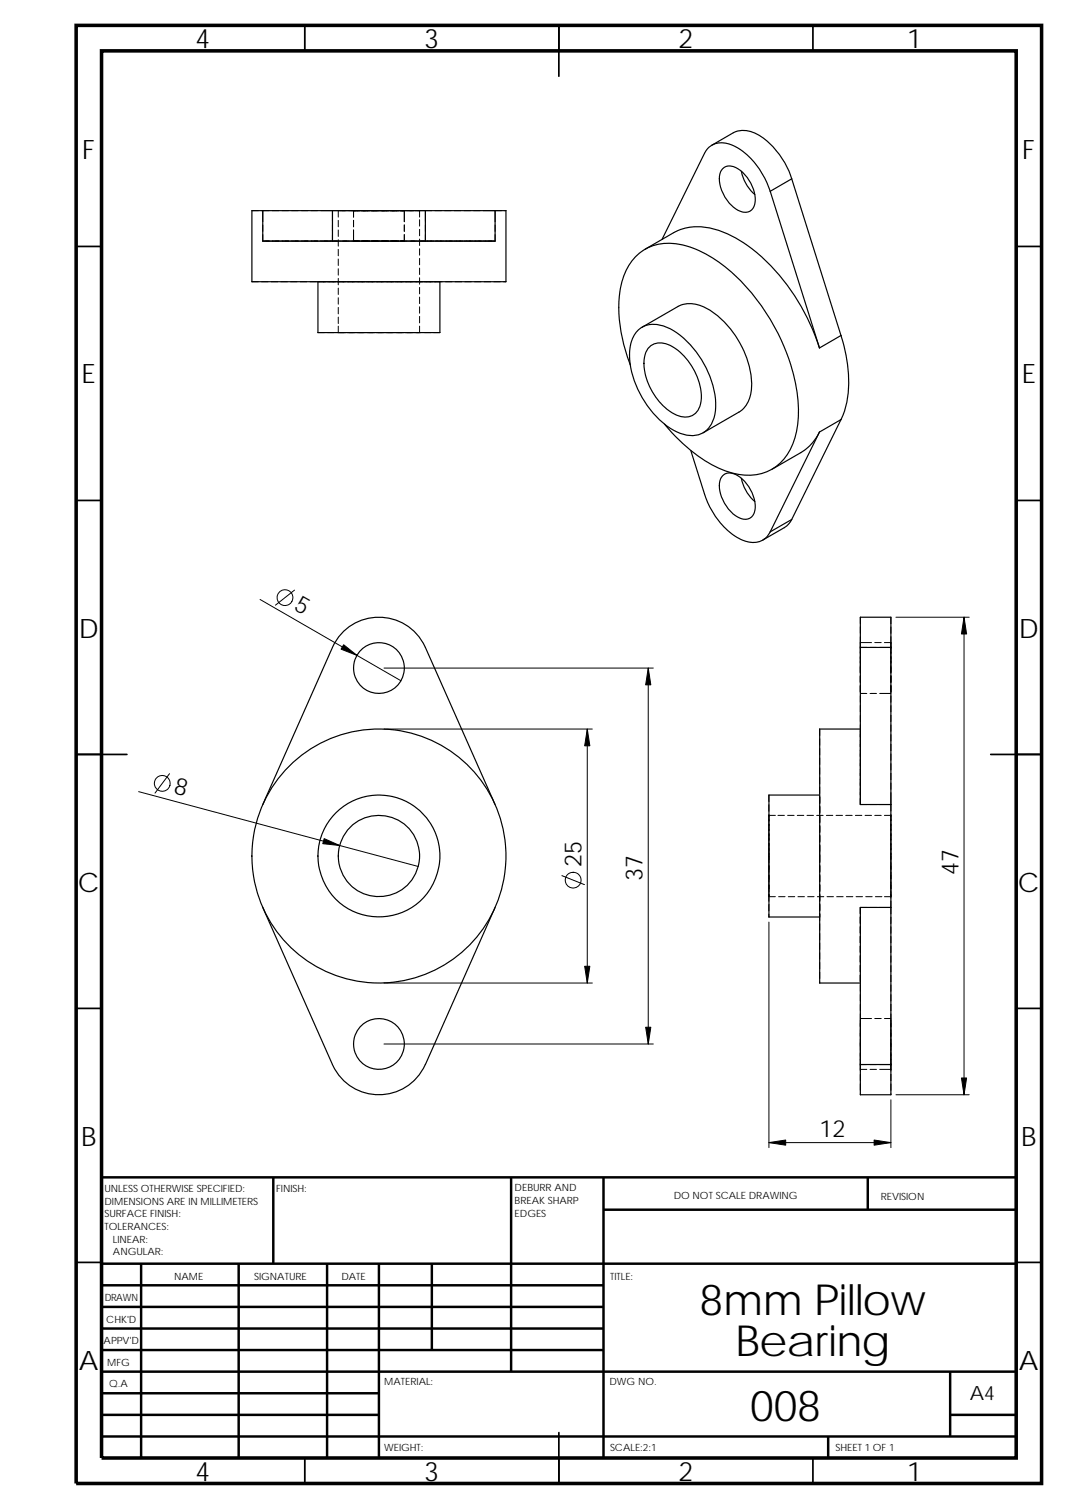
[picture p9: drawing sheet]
<svg xmlns="http://www.w3.org/2000/svg" width="210mm" height="297mm" viewBox="0 0 210 297" stroke-linecap="round" stroke-linejoin="round" font-family="sans-serif">
<g fill="none" stroke="#000" stroke-width=".34">
<path d="M60 5v5M110 5v10M160 5v5M15 48.5h5M200 48.5h5M15 98.5h5M200 98.5h5M15 148.5h10M195 148.5h10M15 198.5h5M200 198.5h5M15 248.5h5"/>
<path d="M200 248.5h5M60 287v5M110 282v10M160 287v5"/>
</g>
<g fill="none" stroke="#000" stroke-width=".49">
<path d="M53.8 231.8v17M100.6 231.8v38.2M118.8 238.1h81.2M118.8 231.8v55.2M170.8 231.8v6.3M200 231.8h-180v55.2M20 248.8h180M20 253h98.8M20 257.3h98.8M27.8 248.8v38.2M47 248.8v38.2M64.4 248.8v38.2"/>
<path d="M74.6 248.8v38.2M85 248.8v16.9M20 278.5h54.6M20 274.3h54.6M20 270h180M20 261.5h98.8M20 265.7h98.8M187 270v12.8M187 278.5h13M20 282.8h180M163 282.8v4.2"/>
</g>
<path d="M15 5h190v287h-190zM20 10h180v277h-180z" fill="none" stroke="#000" stroke-width=".7" stroke-linecap="butt"/>
<g fill="none" stroke="#000" stroke-width=".23">
<path d="M140.1 28.6l4.2-2.5a5.4 5.4 0 0 1 5.7 .9 16.3 16.3 0 0 1 5.8 8.2M142.1 33.3a2.28 2.28 0 0 1 3.1-.1 7.5 7.5 0 0 1 3.4 6.8 2.06 2.06 0 0 1-3.4 1.4 7.5 7.5 0 0 1-3.5-7.2zM145.9 33.7a8 8 0 0 0 2.6 4.6M151.6 37.7a14.8 14.8 0 0 0-7.8-9.2 3.9 3.9 0 0 0-5.2 1.7l-8.3 16.9M151.6 37.7l9.7 30.8M155.8 35.2l-4.2 2.5M155.8 35.2l9.7 30.8M51.7 41.5h-2.1v14h50v-14h-2.2M51.7 41.5v6h13.7M51.7 41.5h13.7M62.6 55.5v10h24v-10M65.4 47.5h18.3"/>
<path d="M65.4 41.5h18.3M65.4 41.5v6M83.7 41.5v6M83.7 41.5h13.7M97.4 41.5v6h-13.7M126.9 49.1l5.7-3.3a11.3 11.3 0 0 1 10.3 .1 33.4 33.4 0 0 1 14.3 13.7l2 3.8 2.1 5.1M124 71.8a28.8 28.8 0 0 1-1.7-15.9 9.7 9.7 0 0 1 7.2-7.8 15.4 15.4 0 0 1 11.4 3.1 39.7 39.7 0 0 1 16.2 29.1 15 15 0 0 1-2.7 9.9 9.6 9.6 0 0 1-11 2.7 29.6 29.6 0 0 1-12.6-9.4M125.6 65a5.1 5.1 0 0 1 6-.4 18.2 18.2 0 0 1 9.2 16.2 4.8 4.8 0 0 1-4.8 4.9 10.7 10.7 0 0 1-6.9-3.7 17.6 17.6 0 0 1-5.1-13.6 6 6 0 0 1 1.6-3.4zM126.4 64.4l7-4.1a5.7 5.7 0 0 1 6 .6 18.7 18.7 0 0 1 8.5 14.9 6 6 0 0 1-2.5 5.3l-7 4.1M127.7 68.4a3.9 3.9 0 0 1 5.1 .1 12.2 12.2 0 0 1 5.2 10.5 3.3 3.3 0 0 1-5.2 2.5 11.9 11.9 0 0 1-6-11.2l.5-1.3zM165.5 66l-4.2 2.5M165.5 66a25.8 25.8 0 0 1 .8 14.6l-.8 2"/>
<path d="M136 88.7l2.6 8.5a14.7 14.7 0 0 0 7.8 9.2 3.9 3.9 0 0 0 5.2-1.7M142.1 93.7a2.27 2.27 0 0 1 3.1-.1 7.3 7.3 0 0 1 3.3 7.2 2.03 2.03 0 0 1-3.3 1 7.4 7.4 0 0 1-3.5-7.1zM145.9 94.1a8.1 8.1 0 0 0 2.6 4.6M161.3 85l-9.7 19.7M161.3 85a9.5 9.5 0 0 1-3.7 4.1l-5.7 3.3M165.5 82.6l-9.7 19.7M165.5 82.6l-4.2 2.4M155.8 102.3l-4.2 2.4M155.8 102.3a3.8 3.8 0 0 1-1.5 1.6l-4.2 2.4M169.3 127.4v-5.9h6v5.9M175.3 127.4h-6v31h6M175.3 127.4v31"/>
<path d="M51.7 158.4l13.7-31a10 10 0 0 1 9.2-5.9 10 10 0 0 1 9.1 5.9l13.7 31M161.3 156.5h-10v24h10M169.3 143.5h-8v50h8M175.3 158.4v20.2h-6v30.9M51.7 178.6l13.7 31a10 10 0 0 0 9.2 5.9 10 10 0 0 0 9.1-6M97.4 178.6l-13.7 31M175.3 178.6v30.9M169.3 209.5v6h6v-6M169.3 209.5h6"/>
<circle cx="74.6" cy="131.5" r="5"/>
<circle cx="74.6" cy="168.5" r="25"/>
<circle cx="74.6" cy="168.5" r="12"/>
<circle cx="74.6" cy="168.5" r="8"/>
<circle cx="74.6" cy="205.5" r="5"/>
</g>
<g fill="none" stroke="#000" stroke-width=".2">
<path d="M49.6 55.5h1.2M49.6 41.5h1.2M51.5 55.5h1.2M51.5 41.5h1.5M51.7 47.5h1.3zM51.7 41.5v2.1M51.7 44.3v1.3M51.7 46.2v1.3M52.3 47.5h1.3M53.4 55.5h1.3M53.6 47.5h1.3zM53.6 41.5h1.3"/>
<path d="M54.3 47.5h1.2M55.3 55.5h1.3M55.5 47.5h1.3zM55.5 41.5h1.3M56.2 47.5h1.2M57.2 55.5h1.3M57.4 47.5h1.3zM57.4 41.5h1.3M58.1 47.5h1.2M59.1 55.5h1.3M59.3 47.5h1.3zM59.3 41.5h1.3"/>
<path d="M60 47.5h1.2M61 55.5h1.3M61.2 47.5h1.3zM61.2 41.5h1.3M61.9 47.5h1.2M63.1 47.5h1.3M63.1 41.5h2.3M63.1 47.5h2.3M63.6 55.5h1.3M63.8 47.5h2.5M63.8 55.5h-1.2h1.6M64.5 55.5h1.2"/>
<path d="M64.8 55.5h1.3M65.4 41.5h1.3M65.4 41.5v2.1M65.4 47.5h1.3M65.4 44.3v1.3M65.4 46.2v1.3M65.5 55.5h1.3M65.7 47.5h2.5M66.4 55.5h1.2M66.6 43.4v1.2M66.6 45.3v1.2M66.6 47.2v1.3"/>
<path d="M66.6 49.1v1.3M66.6 51v1.3M66.6 52.9v1.3M66.6 54.8v1.3M66.6 56.7v1.3M66.6 58.6v1.3M66.7 55.5h1.3M66.8 41.5h1.3M67.3 41.5h1.3M67.3 47.5h1.3M67.4 55.5h1.3M67.6 47.5h2.5"/>
<path d="M67.8 41.5h-1.2v1.2M68.3 55.5h1.3M68.5 41.5h1.2M68.6 55.5h1.3M68.7 41.5h1.3M69.2 41.5h1.3h-.9M69.2 47.5h1.3h-.9M69.3 55.5h2.5M69.5 47.5h2.5M69.6 45.3v2.2M69.6 41.5v1.2M69.6 43.4v1.2"/>
<path d="M69.6 47.5h1.2M69.6 41.5h1.2zM70.2 55.5h1.3M70.4 41.5h1.2M70.6 41.5h1.3M71.1 47.5h1.3zM71.1 41.5h1.3zM71.2 55.5h1.3M71.4 47.5h2.5M71.5 47.5h1.2M71.5 41.5h1.2M72.1 55.5h1.3"/>
<path d="M72.3 41.5h1.3M72.4 55.5h1.3M72.5 41.5h1.3M73 47.5h1.3zM73 41.5h1.3zM73.1 55.5h1.3M73.3 47.5h2.5M73.4 47.5h1.3M73.4 41.5h1.3M74 55.5h1.3M74.2 41.5h1.3M74.3 55.5h1.3"/>
<path d="M74.4 41.5h1.3M75 47.5h1.2zM75 41.5h1.2zM75 55.5h1.3M75.2 47.5h2.5M75.3 47.5h1.3M75.3 41.5h1.3M75.9 55.5h1.3M76.1 41.5h1.3M76.2 55.5h1.3M76.3 41.5h1.3M76.9 47.5h1.2z"/>
<path d="M76.9 41.5h1.2zM76.9 55.5h1.3M77.1 47.5h2.6M77.2 47.5h1.3M77.2 41.5h1.3M77.8 55.5h1.3M78 41.5h1.3M78.1 55.5h1.3M78.3 41.5h1.2M78.8 55.5h1.3M79 47.5h2.6M79.6 41.5v2.1"/>
<path d="M79.6 44.3v1.3M79.6 46.2v1.3M79.7 55.5h1.3M79.9 41.5h1.3M80 41.5h-1.2h.8h-.5M80 47.5h-1.2h.8h-.5M80.1 55.5h1.2M80.2 41.5h1.2M80.7 41.5h1.2M80.7 47.5h1.2M80.7 55.5h1.3M80.9 47.5h2.6"/>
<path d="M81.6 55.5h1.3M81.8 41.5h.8h-.5M82 55.5h1.2M82.4 41.5h1.3M82.6 41.5v1.2M82.6 43.2v1.3M82.6 45.1v1.3M82.6 47.1v1.2M82.6 49v1.2M82.6 50.9v1.2M82.6 52.8v1.2M82.6 54.7v1.2"/>
<path d="M82.6 56.6v1.2M82.6 58.5v1.3M82.6 55.5h2.5M82.8 47.5h2.6M83.5 55.5h1.3M83.7 46.2v1.3h-1.3M83.7 41.5v2.1M83.7 47.5h1.3M83.7 44.3v1.3M83.7 41.5h1.3M84.5 55.5h1.3M84.7 47.5h2.6"/>
<path d="M85.4 55.5h1.2h-.2M85.6 47.5h1.3M85.6 41.5h1.3M85.8 55.5h1.2M86.6 47.5h2.6M87.5 47.5h1.3M87.5 41.5h1.3M87.7 55.5h1.2M88.5 47.5h2.6M89.4 47.5h1.3M89.4 41.5h1.3M89.6 55.5h1.2"/>
<path d="M90.4 47.5h2.6M91.3 47.5h1.3M91.3 41.5h1.3M91.5 55.5h1.3M92.4 47.5h2.5M93.2 47.5h1.3M93.2 41.5h1.3M93.4 55.5h1.3M94.3 47.5h2.5M95.1 47.5h2.3M95.1 41.5h2.3M95.3 55.5h1.3"/>
<path d="M96.2 47.5h1.2M97.2 55.5h1.3M97.4 41.5v2.1M97.4 44.3v1.3M97.4 46.2v1.3M97.4 41.5h1.3M99.1 55.5h.5M99.3 41.5h.3M62.6 65.5h1.2M64.5 65.5h1.2M66.4 65.5h1.2M66.6 64.2v1.3h1.2"/>
<path d="M66.6 60.5v1.3M66.6 62.4v1.3M66.8 65.5h1.3M68.3 65.5h1.3M68.5 65.5h1.2M68.7 65.5h1.3M70.2 65.5h1.3M70.4 65.5h1.2M70.6 65.5h1.3M72.1 65.5h1.3M72.3 65.5h1.3M72.5 65.5h1.3"/>
<path d="M74 65.5h1.3M74.2 65.5h1.3M74.4 65.5h1.3M75.9 65.5h1.3M76.1 65.5h1.3M76.3 65.5h1.3M77.8 65.5h1.3M78 65.5h1.3M78.3 65.5h1.2M79.7 65.5h1.3M79.9 65.5h1.3M80.2 65.5h1.2"/>
<path d="M81.6 65.5h1.3M81.8 65.5h.8h-.5M82.6 60.4v1.3M82.6 62.3v1.3M82.6 64.2v1.3M83.5 65.5h1.3M85.3 65.5h1.3M51.2 118l27.7 16M58 116.2l-3.8 2.9M75.6 131.5h53M127.6 131.5v74M169.3 126.5h2.2"/>
<path d="M169.3 121.5v1.3M169.3 123.4v1.3M169.3 125.3v2.1M169.3 130.2v2.2M169.3 128.3v1.3M169.3 126.6v1.1M169.3 127.2v1.3M169.3 129.1v1.3M169.3 131v1.3M169.3 132.9v1.3M169.3 134.9v1.2M169.3 135v1.2"/>
<path d="M169.3 133.1v1.2M169.3 127.4v1.3M169.3 129.3v1.3M169.3 131.3v1.2M169.3 133.2v1.2M169.3 135.1v1.2M169.3 137v1.2M169.3 138.9v1.2M169.3 127.4h1.3M169.3 136.5h1.3M171.2 127.4h1.3M171.2 136.5h1.3"/>
<path d="M172.1 126.5h1.3M173.1 127.4h2.2M173.1 136.5h2.2M174.1 126.5h1.2M175.3 121.5v1.3M175.3 123.4v1.3M175.3 125.3v2.1M175.3 130.3v2.1M175.3 128.3v1.3M175.3 126.6v1.1M175.3 127.2v1.3M175.3 129.1v1.3"/>
<path d="M175.3 131v1.3M175.3 132.9v1.3M175.3 134.9v1.2M175.3 135v1.2M175.3 133.1v1.2M175.3 127.4v1.3M175.3 129.3v1.3M175.3 131.3v1.2M175.3 133.2v1.2M175.3 135.1v1.2M175.3 137v1.2M175.3 138.9v1.2"/>
<path d="M176.3 121.5h14.4M189.7 121.5v94M27.3 155.8l55 14.8M33.4 152.3l-2.9 3.8M75.6 143.5h41M115.6 143.5v50M151.3 156.5v1.3M151.3 158.4v1.3M161.3 143.5v1.3M161.3 145.4v1.3M161.3 147.3v1.3M161.3 149.2v1.3"/>
<path d="M161.3 151.1v1.3M161.3 153v1.3M161.3 154.9v1.3M161.3 156.8v1.3M161.3 158.7v1.3M161.3 158.8v1.3M161.3 156.9v1.3M161.3 156.7v1.3M161.3 158.6v1.3M169.3 157.1v1.3M169.3 155.2v1.3M169.3 153.3v1.3"/>
<path d="M169.3 151.4v1.3M169.3 149.5v1.2M169.3 147.6v1.2M169.3 145.7v1.2M169.3 143.8v1.2M169.3 143.9v1.3M169.3 145.8v1.3M169.3 147.7v1.3M169.3 149.6v1.3M169.3 151.5v1.3M169.3 153.4v1.3M169.3 155.3v1.3"/>
<path d="M169.3 156v2.4M169.3 158.4h1.3M169.3 140.8v1.2M169.3 142.7v1.3M169.3 144.6v1.3M169.3 146.5v1.3M169.3 148.4v1.3M169.3 150.3v1.3M169.3 152.2v1.3M169.3 154.1v1.3M169.3 157.2v1.2M171.2 158.4h1.3"/>
<path d="M173.1 158.4h2.2M175.3 158.4v1.2M175.3 156v2.4M175.3 140.8v1.2M175.3 142.7v1.3M175.3 144.6v1.3M175.3 146.5v1.3M175.3 148.4v1.3M175.3 150.3v1.3M175.3 152.2v1.3M175.3 154.1v1.3M110.6 172.4l4.4 1.7"/>
<path d="M151.3 168.5v1.3zM151.3 170.4v1.3zM151.3 172.3v1.3zM151.3 174.2v1.3zM151.3 178v1.3M151.3 179.9v.6M151.3 175.6v1.8M151.3 160.3v1.3M151.3 162.2v1.3M151.3 164.1v1.3zM151.3 167.3v-1.3v2.5M151.3 173.7v1.2"/>
<path d="M151.3 171.8v1.2M151.3 169.9v1.2M151.3 168v1.2M151.3 160.7v-.2v1.1M151.3 161.3v1.3M151.3 163.2v1.3M151.3 165.1v1.3M151.3 167v1.3M151.3 176.5h1.3M151.3 160.5h1.3M153.1 160.5h1.3M153.2 176.5h1.3"/>
<path d="M155 160.5h1.3M155.1 176.5h1.3M156.9 160.5h1.3M157 176.5h1.3M158.8 160.5h1.3M158.9 176.5h1.3M160.7 160.5h1.3M160.8 176.5h1.3M161.3 170.4v1.3zM161.3 172.3v1.3zM161.3 174.2v1.3zM161.3 176.1v1.3z"/>
<path d="M161.3 178v1.3zM161.3 179.8v1.4M161.3 160.7v1.2M161.3 162.6v1.2M161.3 166.4v3.4v-1.6M161.3 177.9v1.2M161.3 176v1.2M161.3 174.1v1.2M161.3 172.1v1.3M161.3 170.2v1.3M161.3 168.3v1.3M161.3 166.4v1.3"/>
<path d="M161.3 164.5v1.3M161.3 162.6v1.3M161.3 160.7v1.3M161.3 160.5v1.3M161.3 162.5v1.2M161.3 164.4v1.2M161.3 166.3v1.2M161.3 164.5v1.2M162.6 160.5h1.3M162.8 176.5h1.2M164.5 160.5h1.3M164.7 176.5h1.2"/>
<path d="M166.4 160.5h1.3M166.6 176.5h1.2M168.3 160.5h1.3M168.5 176.5h1.2M169.3 178.6v1.3zM170.2 160.5h1.3M170.4 176.5h1.2M170.6 178.6h-1.3v1.2M171.2 178.6h1.3M172.1 160.5h1.3M172.3 176.5h1.2M173.1 178.6h2.2"/>
<path d="M174.1 176.5h1.2M174.1 160.5h1.2M175.3 160.3v1.2M175.3 162.2v1.2M175.3 164.1v1.3M175.3 166v1.3M175.3 173.6v1.3M175.3 177.4v1.2M175.3 167.9v1.3M175.3 168.5v2.6M175.3 170.4v2.6M175.3 174.2v2.6"/>
<path d="M175.3 172.3v1.3M175.3 175.6v.9v-.4M175.3 173.7v1.2M175.3 171.8v1.2M175.3 169.9v1.2M175.3 168v1.2M175.3 166.1v1.2M175.3 162.2v1.3M175.3 160.7v-.2v1.1M175.3 161.3v1.3M175.3 163.2v1.3M175.3 165.1v1.3"/>
<path d="M175.3 167v1.3M175.3 178.6v1.3M75.6 193.5h41M151.3 180.5h.1M151.3 181.5v44.4M161.3 181.8v1.3M161.3 183.7v1.3M161.3 185.7v1.2M161.3 187.6v1.2M161.3 189.5v1.2M161.3 191.4v1.2M161.3 193.3v.2"/>
<path d="M169.3 180.5v1.3zM169.3 182.4v1.3zM169.3 184.3v1.3zM169.3 186.2v1.3zM169.3 188.2v1.2zM169.3 190.1v1.2zM169.3 192v1.2zM169.3 191.9v1.2M169.3 190v1.2M169.3 188.1v1.2M169.3 186.2v1.2M169.3 184.3v1.2"/>
<path d="M169.3 182.4v1.2M169.3 180.4v1.3M169.3 193.9v1.2M169.3 195.8v1.2M169.3 197.7v1.2M169.3 199.6v1.3M175.3 180.5v1.3M175.3 182.4v1.3M175.3 184.3v1.3M175.3 186.2v1.3M175.3 188.2v1.2M175.3 190.1v1.2"/>
<path d="M175.3 192v1.2M175.3 193.9v1.2M175.3 195.8v1.2M175.3 197.7v1.2M175.3 199.6v1.3M75.6 205.5h53M169.3 200.5h2.2M169.3 209.5v1.3M169.3 211.5v1.2M169.3 213.4v1.2M169.3 215.3v.2M169.3 204.6v2.2"/>
<path d="M169.3 207.4v1.3M169.3 209.3v1.1M169.3 208.5v1.3M169.3 205.3v2.6M169.3 204.7v1.3M169.3 202.8v1.3M169.3 200.9v1.3M169.3 200.8v1.2M169.3 202.7v1.2M169.3 207.2v2.3M169.3 201.5v1.3M169.3 203.4v1.3"/>
<path d="M169.3 209.5h1.3M169.3 210.5h1.3M171.2 209.5h1.3M171.2 210.5h1.3M172.1 200.5h1.3M173.1 209.5h2.2M173.1 210.5h2.2M174.1 200.5h1.2M175.3 209.5v1.3M175.3 211.5v1.2M175.3 213.4v1.2M175.3 215.3v.2"/>
<path d="M175.3 204.6v2.2M175.3 207.4v1.3M175.3 209.3v1.1M175.3 208.5v1.3M175.3 205.3v2.6M175.3 204.7v1.3M175.3 202.8v1.3M175.3 200.9v1.3M175.3 200.8v1.2M175.3 202.7v1.2M175.3 207.2v2.3M175.3 201.5v1.3"/>
<path d="M175.3 203.4v1.3M175.3 216.5v9.4M176.3 215.5h14.4M151.3 224.9h24"/>
<circle cx="56.1" cy="117.6" r="1.56"/>
<circle cx="31.9" cy="154.2" r="1.56"/>
<circle cx="112.8" cy="173.3" r="1.55"/>
</g>
<g fill="#000" stroke="#000" stroke-width=".2">
<path d="M67.6 126.9l2.7 2.1-3.2-1.2z" fill-rule="evenodd"/>
<path d="M127.6 131.5l.5 3.3h-1z" fill-rule="evenodd"/>
<path d="M189.7 121.5l.5 3.3h-1z" fill-rule="evenodd"/>
<path d="M115.6 143.5l.5 3.3h-1z" fill-rule="evenodd"/>
<path d="M63.8 165.1l3 1.3-3.3-.3z" fill-rule="evenodd"/>
<path d="M115.1 190.2h1l-.5 3.3z" fill-rule="evenodd"/>
<path d="M127.1 202.2h1l-.5 3.3z" fill-rule="evenodd"/>
<path d="M189.2 212.2h1l-.5 3.3z" fill-rule="evenodd"/>
<path d="M151.3 224.9l3.3-.5v1z" fill-rule="evenodd"/>
<path d="M172 224.4l3.3 .5-3.3 .5z" fill-rule="evenodd"/>
</g>
<g font-size="8.4">
<text x="137.7" y="258.8">8mm Pillow</text>
<text x="144.8" y="266.9">Bearing</text>
<text x="147.7" y="279.7">008</text>
</g>
<g font-size="5.3">
<text x="38.5" y="9.5">4</text>
<text x="83.5" y="9.5">3</text>
<text x="133.5" y="9.5">2</text>
<text x="178.5" y="9.5">1</text>
<text x="16.2" y="31.2">F</text>
<text x="201.2" y="31.2">F</text>
<text x="16.1" y="75.5">E</text>
<text x="201.1" y="75.5">E</text>
<text x="15.5" y="125.5">D</text>
<text x="200.5" y="125.5">D</text>
<text x="15.3" y="175.5">C</text>
<text x="200.3" y="175.5">C</text>
<text x="16" y="225.5">B</text>
<text x="201" y="225.5">B</text>
<text x="15.5" y="269.7">A</text>
<text x="200.5" y="269.7">A</text>
<text x="38.5" y="291.5">4</text>
<text x="83.5" y="291.5">3</text>
<text x="133.5" y="291.5">2</text>
<text x="178.5" y="291.5">1</text>
</g>
<g font-size="4.7">
<text x="57.6" y="119.9" transform="rotate(30 57.6 119.9)">5</text>
<text x="34" y="156" transform="rotate(15 34 156)">8</text>
<text x="114.4" y="170.8" transform="rotate(-90 114.4 170.8)">25</text>
<text x="126.5" y="173.4" transform="rotate(-90 126.5 173.4)">37</text>
<text x="188.6" y="172.2" transform="rotate(-90 188.6 172.2)">47</text>
<text x="161.3" y="223.9">12</text>
</g>
<text font-size="3.9" x="190.8" y="275.5">A4</text>
<g font-size="2">
<text x="20.6" y="234.6">UNLESS OTHERWISE SPECIFIED:</text>
<text x="20.6" y="237.1">DIMENSIONS ARE IN MILLIMETERS</text>
<text x="20.6" y="239.6">SURFACE FINISH:</text>
<text x="54.4" y="234.6">FINISH:</text>
<text x="101.3" y="234.5">DEBURR AND</text>
<text x="101.3" y="239.5">EDGES</text>
<text x="101.3" y="237">BREAK SHARP</text>
<text x="132.6" y="236">DO NOT SCALE DRAWING</text>
<text x="173.3" y="236.2">REVISION</text>
<text x="20.6" y="242.1">TOLERANCES:</text>
<text x="22.2" y="244.6">LINEAR:</text>
<text x="22.2" y="247.1">ANGULAR:</text>
<text x="50" y="252">SIGNATURE</text>
<text x="67.2" y="252">DATE</text>
<text x="120.1" y="252">TITLE:</text>
<text x="20.6" y="256.2">DRAWN</text>
<text x="34.3" y="252">NAME</text>
<text x="20.9" y="260.4">CHK'D</text>
<text x="20.4" y="264.5">APPV'D</text>
<text x="21.1" y="268.8">MFG</text>
<text x="21.5" y="273">Q.A</text>
<text x="75.6" y="272.5">MATERIAL:</text>
<text x="119.9" y="272.5">DWG NO.</text>
<text x="75.6" y="285.6">WEIGHT:</text>
<text x="120.1" y="285.6">SCALE:2:1</text>
<text x="164.4" y="285.6">SHEET 1 OF 1</text>
</g>
</svg>
